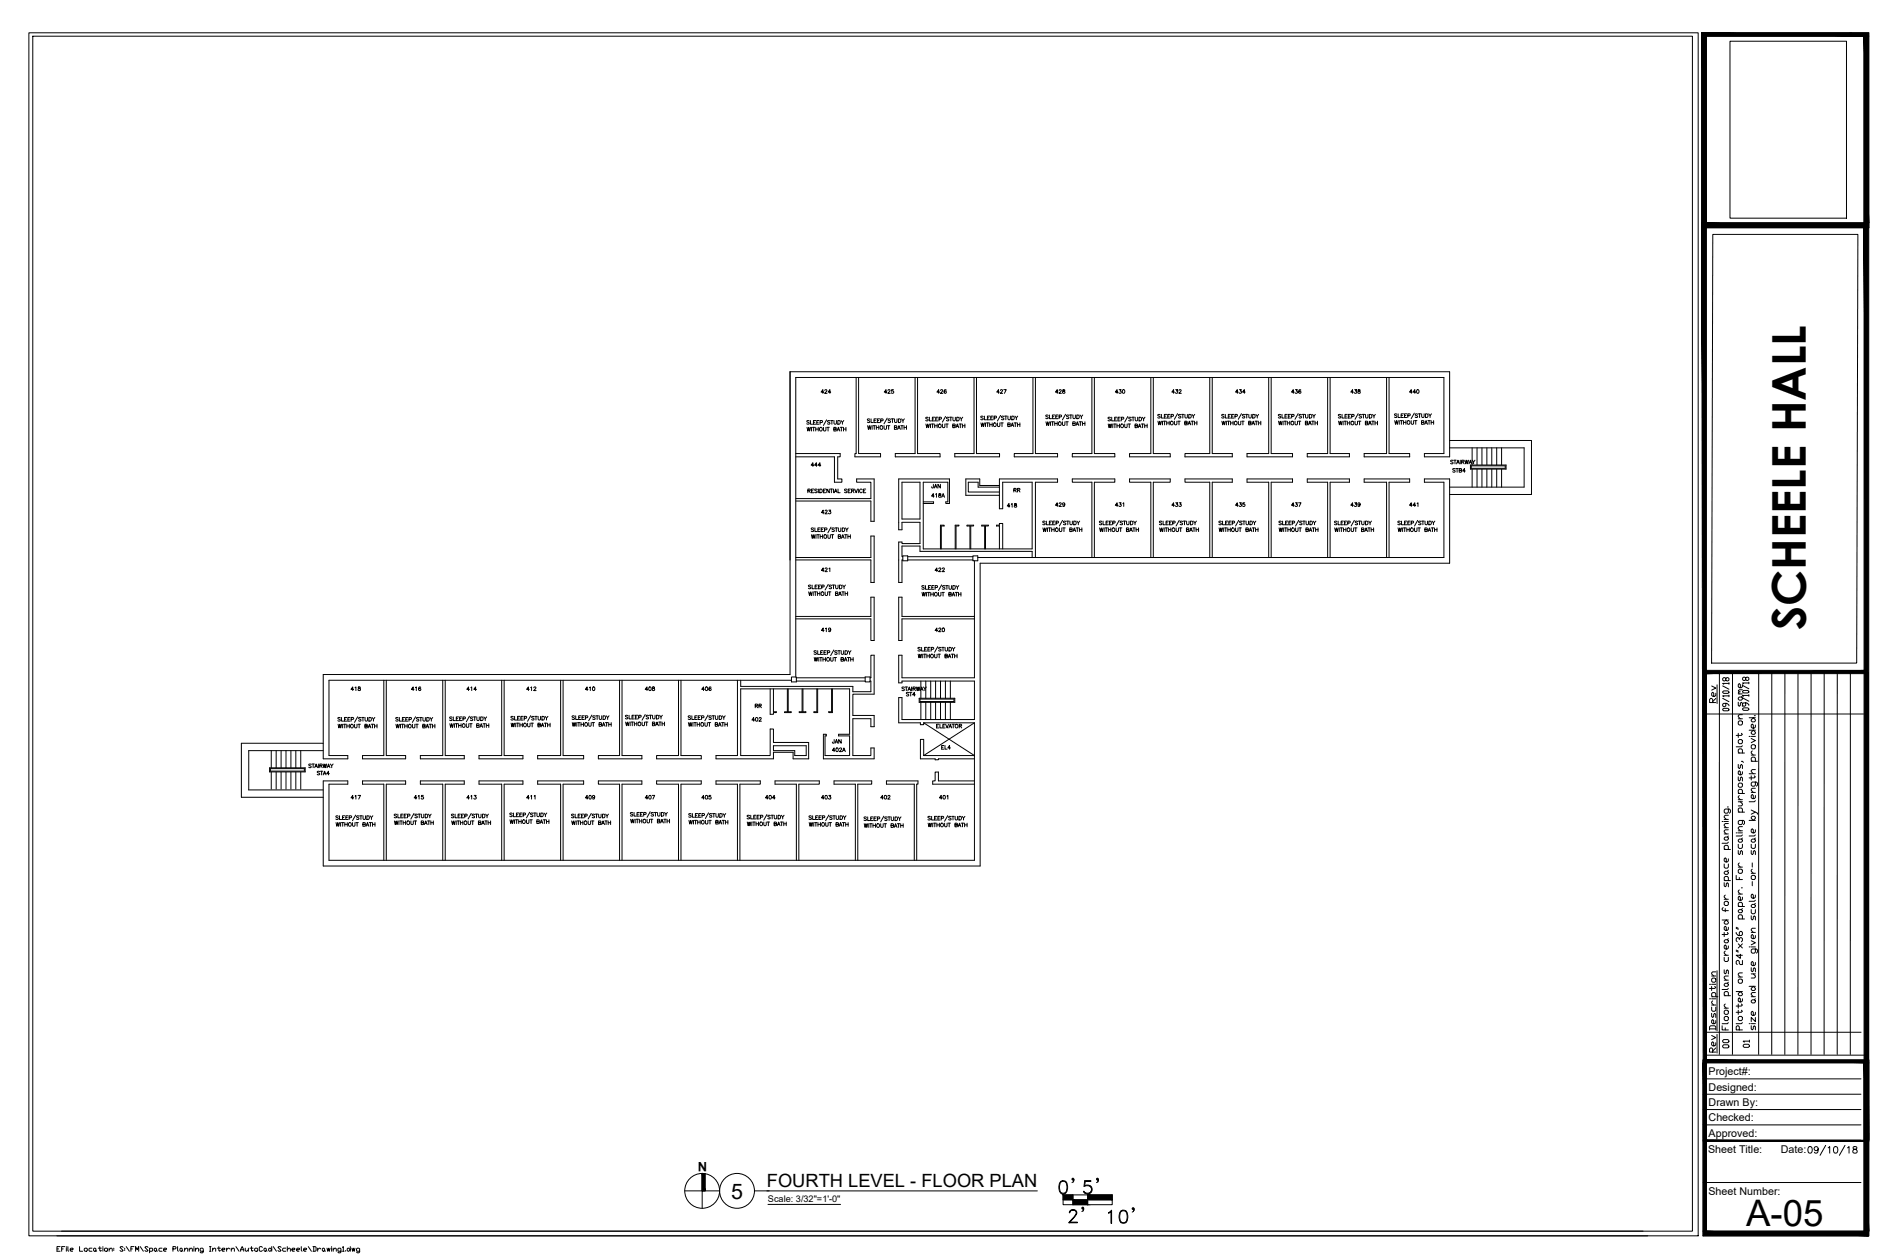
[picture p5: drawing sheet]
<svg xmlns="http://www.w3.org/2000/svg" width="914mm" height="610mm" viewBox="0 0 914 610" stroke-linecap="round" stroke-linejoin="round" font-family="sans-serif">
<!-- layer: BLDG lines -->
<g fill="none" stroke="#000" stroke-width=".48">
<path d="M839 20h56v86h-56zM415 183v37h-1v2h13v-2h-11v-37M444 183v37h-10v2h22v-2h-11v-37M472 183v37h-9v2h22v-2h-12v-37M501 183v37h-9v2h21v-2h-11v-37M529 183v37h-9v2h21v-2h-10v-37M558 183v37h-10v2h19v-2h-8v-37M587 183v37h-12v2h22v-2h-9v-37M615 183v37h-10v2h22v-2h-11v-37M644 183v37h-10v2h20v-2h-9v-37M672 183v37h-11v2h22v-2h-10v-37M386 220h21v2h-1v10h2v2h-3v-12h-19"/>
<path d="M703 217h36v19h-36M703 214h40v26h-40M714 217v9M716 217v9M719 217v9M721 217v9M723 217v9M726 217v9M728 217v9M437 234h9v18h-9zM485 236h-11v-2h-5v5h16M485 235h-10v-3h-7v8h17"/>
<path d="M713 226h17v2h-17M713 226h17v1h-17M714 228v8M716 228v8M719 228v8M721 228v8M723 228v8M726 228v8M728 228v8M386 242h36v-8h-7v-2h9v21h-2v-10h-36M448 243h5v1h-5M459 243v1h1v-12h-24v25h1v-4h9v11h-9v-1h-1v19h1v-10h1"/>
<path d="M460 243v-9h-12v32h52v-32h-14v13h-1v-15h28v2h-11v36M386 270h36v-10h2v22h-2v-10h-36M438 270h-1v-5h9v2h54v3M438 270h2v2h-2zM440 272h32M440 270h32M456 266v-11h2h-2v11M463 266v-11h2h-1v11M470 266v-11h-1h3h-1v11M472 270h2v2h-2zM472 272v57h-35v-11h-1v13M474 270h226v-36h-9v-2h12v41h-228v147h-318v-41h12v1h-9v37h312v-66"/>
<path d="M477 266v-11h-1h3h-1v11M485 266v-11h-2h2v-1h1v12M529 270v-36h-9v-2h21v2h-10v36M558 270v-36h-10v-2h19v2h-8v36M587 270v-36h-12v-2h22v2h-9v36M615 270v-36h-10v-2h22v2h-11v36M644 270v-36h-10v-2h20v2h-9v36M672 270v-36h-11v-2h22v2h-10v36M386 299h36v-9h2v21h-2v-11h-36M472 299h-35v-9h-1v21h1v-11h35M186 330v36h-10v2h21v-2h-10v-36M215 330v36h-11v2h21v-2h-9v-36"/>
<path d="M243 330v36h-11v2h22v-2h-10v-36M272 330v36h-11v2h22v-2h-10v-36M300 330v36h-10v2h21v-2h-9v-36M329 330v36h-11v2h22v-2h-10v-36M358 330v36h-11v2h28v-3h10v3h7v-8h-17v-6h-2v12h-14v-32h53v22h-5M359 330v3h55v2h8v-5M373 334v12h2h1l-1-1v-11M382 334v11l-2 1h4l-2-1v-11M384 328h2v3h-2zM386 328v-145h314v37h-9v2h12v-42h-320v147h-226v41h12v-2h-9v-36h224M386 330h33M386 329h33"/>
<path d="M389 334v11l-1 1h3l-2-1v-11M396 334v11l-1 1h1v-12M403 334v11l-1 1h2v-12M419 328h3v3h-3zM422 329v-11h2v19h-10v10h10v5h-2v-3h-8v17h8v-3h2v5h-25v-12h2v1h-1v9h12v-9h-5M437 331v-1h35v19h-35v-11h-1v13h10h2M446 339h17v2h-17zM446 339h17v1h-17M446 330v9M449 330v9M451 330v9M454 330v9"/>
<path d="M456 330v9M458 330v9M461 330v9M446 341v8M448 351h24M448 351l24 15h-24M449 341v8M451 341v8M454 341v8M456 341v8M458 341v8M461 341v8"/>
<path d="M472 351l-24 15M131 372h17v2h-17zM131 373h17v1h-17zM132 364v8M132 374v9M134 364v8M134 374v9M136 364v8M136 374v9M139 364v8M139 374v9M141 364v8"/>
<path d="M141 374v9M143 364v8M143 374v9M146 364v8M146 374v9M157 364h-36v19h36M157 360h-40v27h40M375 362h16v4h-6v-2h-10zM448 366v-7h-2v9h7h2h17M472 379h-17v-5h-2v5h-1v1h20M186 417v-37h-10v-1h21v1h-10v37M215 417v-37h-11v-1h21v1h-9v37"/>
<path d="M243 417v-37h-11v-1h22v1h-10v37M272 417v-37h-11v-1h22v1h-10v37M300 417v-37h-10v-1h21v1h-9v37M329 417v-37h-11v-1h22v1h-10v37M358 417v-37h-11v-1h22v1h-10v37M386 417v-37h-10v-1h21v1h-10v37M415 417v-37h-11v-1h19v1h-7v37M443 417v-37h-13v-1h15v1h-1v37M515 579h24v5h-24zM515 582h24"/>
</g>
<!-- layer: TEXT -->
<g fill="none" stroke="#000" stroke-width=".48">
<path d="M391 207l1 2v-2l1 2v-2M392 204h-1l1 1h-1M393 204v2h1M393 207v2M394 207h1M394 205h1M394 207v2M395 204h-1v2h1M396 207v2M396 208h1M396 205h1M397 207v2"/>
<path d="M397 204h-1v2h1M398 205h1v-1h-1v2M399 207l1 2v-2M401 204l-2 2M401 207h1M401 207v2M402 204h-1l1 1v1l-1-1M403 204h1M403 204v2M404 208h1v-1h-1v2h1v-1M404 204l1 2v-1l1-1M406 209v-2l1 2"/>
<path d="M406 208h1M406 204h1v2h-1zM407 207h2M408 204v2M408 207v2M409 207v2M409 208h1M409 204l-1 1M410 207v2M421 206v2v-2l1 2v-2M422 203h-1l1 1-1 1M422 203v2h1"/>
<path d="M423 206v2M423 206h1M424 204h.1M424 206v2M425 203h-1v2h1M425 207h1M425 206v2M425 204h1M426 206v2M426 203h-1v2h1M427 204h1v-1h-1v2M429 206v2h1v-2"/>
<path d="M430 203l-1 3M430 206h1M431 206v2M432 203h-1l1 1-1 1M432 203h1M433 203v2M434 207h1l-1-1v2h1l-1-1M434 203v2h1v-2M435 208l1-2 1 2M435 208h1M436 203h1l-1 2zM437 206h1"/>
<path d="M437 203l1 2M437 206v2M438 207h2M438 206v2M438 203v1M440 206v2M450 203h-1l1 1h-1M451 202v2h1M453 202h-1v2M455 202h-1v2M455 203h1l-1-1v2M458 202l-1 3"/>
<path d="M460 203h-1l1 1h-1M460 202h2M461 202v2M462 202l1 2v-2M464 202l1 1v1h-1zM465 202l1 2M467 202l-1 1M476 205v2v-2l1 2v-2M477 202h-2l2 1h-2M477 202v2h1M478 205v2M478 205h1"/>
<path d="M479 203h.1M479 205v2M480 202h-1v2h1M480 205v2M480 206h1M480 203h1M481 205v2M481 202h-1v2h1M482 203h1v-1h-1v2M484 205v2h1v-2M485 201l-1 3M485 205h1"/>
<path d="M486 205v2M487 202h-1l1 1h-1M487 202h1M488 202v2M489 206h1v-1h-1v2h1l-1-1M489 202v2l1-1v-1M490 207l1-2 1 2M490 206h1M491 202h1l-1 1v1zM492 205h1M492 202l1 2M492 205v2"/>
<path d="M493 206h1M493 205v2M493 202v1M494 205v2M508 202h-1l1 1h-1M509 201v2h1M511 201h-1v2M513 201h-1v2M513 202h1l1-1h-2v2M517 201l-2 3M518 202h-1l1 1h-1M519 201h1"/>
<path d="M519 201v2M520 201l1 2v-2M522 201l1 1v1h-1zM524 201v2M525 201l-1 1M537 206l1 1v-1l1 1v-1M538 203h-1l1 1h-1M539 202v2h1M540 206v1M540 206h1M540 203h1M541 206v1"/>
<path d="M542 202h-2v2h2M542 206h1M542 206v1M542 203h1M543 206v1M543 202h-1v2h1M544 203h1l-1-1v2M545 206l1 1v-1M547 202l-2 3M547 206h1M548 206v1M548 203h-1l1 1h-1"/>
<path d="M549 202h1M549 202v2M550 206h1h-1v1h1v-1M550 202l1 2 1-2M552 207l1-1v1M552 207h1M552 202l1 1v1h-1zM553 206h2M554 202v2M554 206v1M555 206h1M555 206v1"/>
<path d="M555 202l-1 1M556 206v1M561 204l1 2v-2l1 2v-2M563 201h-2l2 1-1 1-1-1M563 201v2h1M564 204v2M564 204h1M565 202h.1M565 204v2M566 201h-1v2h1M566 204v2M566 205h1"/>
<path d="M566 202h1M567 204v2M567 201h-1v2h1M568 202h1v-1h-1v2M569 204l1 2h1v-2M571 201l-2 2M571 204h1M572 204v2M573 201h-2l2 1-1 1-1-1M573 201h1M573 201v2M574 205h1l1-1h-2v2h2l-1-1"/>
<path d="M574 201l1 2 1-1v-1M576 206l1-2v2M576 205h1M576 201h1v2h-1zM577 204h2M578 201l1 2M578 204v2M579 205h1M579 204v2M579 201v1M580 204v2M592 204l1 2v-2l1 2v-2"/>
<path d="M593 201h-1l1 1v1l-1-1M594 201v2h1M595 204v2M595 204h1M596 202h.1M596 204v2M597 201h-1v2h1M597 205h1M597 204v2M597 202h1M598 204v2M598 201h-1v2h1"/>
<path d="M599 202h1v-1h-1v2M600 204l1 2 1-2M602 201l-2 2M602 204h1M603 204v2M604 201h-2l2 1-1 1-1-1M604 201h1M604 201v2M605 205h1l1-1h-2v2h2l-1-1M605 201l1 2 1-1v-1M607 206l1-2v2M607 205h1"/>
<path d="M607 201h1v2h-1zM608 204h2M609 201l1 2M609 204v2M610 205h1M610 204v2M610 201v1M611 204v2M620 204v2l1-2v2l1-2M621 201h-1l1 1v1l-1-1M622 201v2h1M622 204v2"/>
<path d="M623 204h1M623 202h1M623 204v2M624 201h-1v2h1M624 205h1M624 204v2M625 202h.1M625 204v2M626 201h-1v2h1M626 202h1v-1h-1v2M628 204v2h1v-2M629 201l-1 2"/>
<path d="M629 204h2M630 204v2M631 201h-1l1 1v1l-1-1M631 201h2M632 201v2M633 205h1v-1h-1v2h1v-1M633 201v2l1-1v-1M634 206l1-2 1 2M635 205h1M635 201h1v2h-1zM636 204h1M636 201l1 2"/>
<path d="M637 204v2M638 205h1M638 204v2M638 201l-1 1M639 204v2M650 201h-1l1 1v1l-1-1M651 201v2h1M652 202h1M653 201h-1v2M654 202h.1M655 201h-1v2M655 202h1v-1h-1v2"/>
<path d="M658 201l-1 2M660 201h-1l1 1v1l-1-1M660 201h2M661 201v2M662 201l1 2v-1v-1M664 201h1v2h-1zM665 201l1 2M667 201l-1 1M677 201h-1l1 1h-1M678 201v1h1M680 201h-1v1M682 201h-1v1"/>
<path d="M683 202h1v-1h-1v1M686 200l-2 3M687 201h-1l1 1h-1M688 201h1M688 201v1M689 201l1 1v-1M691 201h1v1h-1zM693 201v1M694 201l-1 1M392 238h1v-1h-1v2M392 238l1 1M393 238h1"/>
<path d="M395 237h-2v2h2M396 237h-1l1 2h-1M397 237v2M397 237l2 1-1 1h-1zM399 238h1M400 237h-1v2h1M402 237v2l-1-2v2M402 237h2M403 237v2M404 237v2M405 239v-2l1 2M405 238h1"/>
<path d="M406 237v2h1M411 237h-1l1 2h-2M411 238h1M412 237h-1v2h1M413 238h1v-1h-1v2M413 238l1 1M414 237l1 2 1-2M416 237v2M418 238a.7 .7 0 0 0-1 0 .7 .7 0 0 0 0 1 .7 .7 0 0 0 1 0M419 238h.1M420 237h-1v2h1M393 259l1 2v-2l1 2v-2"/>
<path d="M394 256h-1l1 1v1h-1M395 256v2h1M396 259v2M396 259h1M397 257h.1M397 259v2M398 256h-1v2h1M398 259v2M398 257h1M399 259v2M399 256h-1v2h1M400 257h1v-1h-1v2"/>
<path d="M401 259l1 2h1v-2M403 256l-2 2M403 259h1M404 259v2M405 256h-2l2 1-1 1h-1M405 256h1M405 256v2M406 256l1 2h1v-2M408 256h1v2h-1zM409 259h2M410 256l1 2M410 259v2"/>
<path d="M411 259v2M411 256v1M412 259v2M506 256v2v-2l1 2v-2M507 253h-1l1 1h-1M507 253v1h1M508 256v2M508 256h1M509 254h.1M509 256v2M510 253h-1v1h1M510 257h1"/>
<path d="M510 256v2M510 254h1M511 256v2M511 253h-1v1h1M512 254h1v-1h-1v1M514 256v2h1v-2M515 252l-1 3M515 256h1M516 256v2M517 253h-1l1 1h-1M517 253h1M518 253v1"/>
<path d="M519 257h1v-1h-1v2h1l-1-1M519 253v1h1v-1M520 258l1-2 1 2M520 257h1M521 253h1l-1 1zM522 256h1M522 253l1 1M522 256v2M523 257h2M523 256v2M523 253v1M525 256v2"/>
<path d="M533 256l1 2v-2v2l1-2M534 253h-1l1 1h-1M535 253v1h1M535 256v2M536 256h1M536 254h1M536 256v2M537 253h-1v1h1M537 257h2M537 256v2M538 254h1M539 256v2"/>
<path d="M539 253h-1v1h1M539 254h2v-1h-2v1M541 256l1 2v-2M543 252l-2 3M543 256h1M543 256v2M544 253h-1l1 1h-1M545 253h1M545 253v1M546 257h1v-1h-1v2h1v-1M546 253l1 1v-1M548 258v-2l1 2"/>
<path d="M548 257h1M548 253h1v1h-1zM549 256h1M550 253v1M550 256v2M551 257h1M551 256v2M551 253l-1 1M552 256v2M563 253h-1l1 1h-1M564 253v1h1M566 253h-1v1"/>
<path d="M568 253h-1v1M569 254h1v-1h-1v1M572 252l-2 3M573 253h-1l1 1h-1M574 253h1M574 253v1M575 253l1 1v-1M577 253h1v1h-1zM579 253v1M580 253l-1 1M591 256v2l1-2v2l1-2M592 253h-1l1 1h-1"/>
<path d="M593 253v1h1M593 256v2M594 256h1M594 254h1M594 256v2M595 253h-1v1h1M595 257h1M595 256v2M596 254h.1M596 256v2M597 253h-1v1h1M597 254h1l1-1h-2v1"/>
<path d="M599 256l1 2v-2M601 252l-2 3M601 256h1M601 256v2M602 253h-1l1 1h-1M603 253h1M603 253v1M604 257h1v-1h-1v2h1v-1M604 253l1 1v-1M606 258v-2l1 2M606 257h1M606 253h1v1h-1z"/>
<path d="M607 256h1M608 253v1M608 256v2M609 257h1M609 256v2M609 253l-1 1M610 256v2M621 253h-1l1 1h-1M622 253v1h1M624 253h-1v1M626 253h-1v1M627 254h1v-1h-1v1"/>
<path d="M630 252l-2 3M631 253h-1l1 1h-1M632 253h1M632 253v1M633 253l1 1v-1M635 253h1v1h-1zM637 253v1M638 253l-1 1M647 256l1 2v-2v2l1-2M648 253h-1l1 1h-1M649 253v1h1M649 256v2"/>
<path d="M650 256h1M650 254h1M650 256v2M651 253h-1v1h1M651 257h2M651 256v2M652 254h1M653 256v2M653 253h-1v1h1M653 254h1l1-1h-2v1M655 256l1 2v-2M657 252l-2 3"/>
<path d="M657 256h1M657 256v2M658 253h-1l1 1h-1M659 253h1M659 253v1M660 257h1v-1h-1v2h1v-1M660 253l1 1v-1M662 258v-2l1 2M662 257h1M662 253h1v1h-1zM663 256h1M664 253v1"/>
<path d="M664 256v2M665 257h1M665 256v2M665 253l-1 1M666 256v2M678 256v2l1-2v2l1-2M679 253h-1l1 1h-1M680 253v1h1M680 256v2M680 256h2M681 254h1M681 256v2"/>
<path d="M682 253h-1v1h1M682 257h1M682 256v2M683 254h.1M683 256v2M684 253h-1v1h1M684 254h1v-1h-1v1M686 256v2h1v-2M687 252l-1 3M687 256h2M688 256v2M689 253h-1l1 1h-1"/>
<path d="M689 253h1M690 253v1M691 257h1v-1h-1v2h1v-1M691 253v1h1v-1M692 258l1-2 1 2M693 257h.1M693 253h1v1h-1zM694 256h1M694 253l1 1M694 256v2M696 257h1M696 256v2"/>
<path d="M696 253l-1 1M697 256v2M398 260h1M406 260h1l1-1h-2v2h2l-1-1M408 261l1-2v2M408 260h1M411 260h1M392 287v2l1-2v2l1-2M393 284h-1l1 1h-1M394 284v2h1M394 287v2M395 287h1"/>
<path d="M395 285h1M395 287v2M396 284h-1v2h1M396 287v2M396 288h1M397 285h.1M397 287v2M398 284h-1v2h1M398 285h1l1-1h-2v2M400 287l1 2v-2M402 283l-2 3M402 287h1"/>
<path d="M402 287v2M403 284h-1l1 1h-1M404 284h1M404 284v2M405 288h1v-1h-1v2h1v-1M405 284l1 2v-1v-1M407 289v-2l1 2M407 288h1M407 284h1v1l-1 1zM408 287h1M409 284v2M409 287v2"/>
<path d="M410 288h1M410 287v2M410 284l-1 1M411 287v2M447 287v2l1-2v2l1-2M448 284h-1l1 1v1h-1M449 284v2h1M449 287v2M450 287h1M450 285h1M450 287v2M451 284h-1v2h1"/>
<path d="M451 287v2M451 288h1M452 285h.1M452 287v2M453 284h-1v2h1M453 285h1v-1h-1v2M455 287l1 2v-2M457 284l-2 2M457 287h1M457 287v2M458 284h-1l1 1v1h-1M458 284h2"/>
<path d="M459 284v2M460 288h1v-1h-1v2h1v-1M460 284l1 2v-2M462 289v-2l1 2M462 288h1M462 284h1v2h-1zM463 287h1M464 284v2M464 287v2M465 288h1M465 287v2M465 284l-1 1"/>
<path d="M466 287v2M396 316h-1l1 1h-1M396 316v1h1M399 316h-1v1M401 316h-2v1M401 317l1-1h-1v1M404 315l-1 3M406 316h-1l1 1h-1M406 316h1M407 316v1M408 316v1h1v-1M410 316h1v1h-1z"/>
<path d="M411 316l1 1M413 316h-1M446 314h-1l1 1v1l-1-1M447 314v2h1M449 314h-1v2M451 314h-1v2M452 315h1v-1h-1v2M455 314l-2 2M456 314h-1l1 1v1l-1-1M457 314h1M457 314v2M458 314l1 2v-1v-1"/>
<path d="M460 314h1v2h-1zM462 314v2M463 314l-1 1M165 348h-1l1 1v1l-1-1M166 348v2h1M168 348h-1v2M170 348h-1v2M170 349h1v-1h-1v2M173 348l-1 2M175 348h-1l1 1v1l-1-1M175 348h2M176 348v2"/>
<path d="M177 348l1 2v-1v-1M179 348h1v2h-1zM180 348l1 2M182 348l-1 1M192 351v2l1-2v2l1-2M193 348h-1l1 1v1l-1-1M194 348v2h1M194 351v2M195 351h1M195 349h1M195 351v2M196 348h-1v2h1"/>
<path d="M196 351v2M196 352h1M197 349h.1M197 351v2M198 348h-1v2h1M198 349h1v-1h-1v2M200 351v2h1v-2M201 348l-1 2M202 351h1M202 351v2M203 348h-1l1 1v1l-1-1M203 348h2"/>
<path d="M204 348v2M205 352h1v-1h-1v2h1v-1M205 348l1 2v-1v-1M207 353v-2l1 2M207 352h1M207 348h1v2h-1zM208 351h1M208 348l1 2M209 351v2M210 352h1M210 351v2M210 348l-1 1"/>
<path d="M211 351v2M218 351l1 2v-2v2l1-2M219 348h-1l1 1h-1M220 348v1h1M220 351v2M221 351h1M221 349h1M221 351v2M222 348h-1v1h1M222 351v2M222 352h2M223 349h1"/>
<path d="M224 351v2M224 348h-1v1h1M224 349h1l1-1h-2v1M226 351l1 2v-2M228 347l-2 3M228 351h1M228 351v2M229 348h-1l1 1h-1M230 348h1M230 348v1M231 352h1v-1h-1v2h1v-1M231 348l1 1v-1"/>
<path d="M233 353v-2l1 2M233 352h1M233 348h1v1h-1zM234 351h1M235 348v1M235 351v2M236 352h1M236 351v2M236 348l-1 1M237 351v2M248 351v1l1-1v1l1-1M249 348h-1l1 1h-1"/>
<path d="M249 347v2h2M250 351v1M250 351h2M251 348h1M251 351v1M252 347h-1v2h1M252 351v1M252 352h1M253 348h.1M253 351v1M254 347h-1v2h1M254 348h1l-1-1v2"/>
<path d="M256 351v1h1v-1M257 347l-1 3M257 351h2M258 351v1M259 348h-1l1 1h-1M259 347h1M260 347v2M261 352l1-1h-1v1h1M261 347v2h1v-2M262 352l1-1 1 1M263 352h.1M263 347l1 1v1h-1z"/>
<path d="M264 351h1M264 347l1 2M264 351v1M265 352h2M265 351v1M266 347l-1 1M267 351v1M277 350l1 2v-2l1 2v-2M279 347h-2l2 1-1 1h-1M279 347v2h1M280 350v2M280 350h1"/>
<path d="M281 348h.1M281 350v2M282 347h-1v2h1M282 351h1M282 350v2M282 348h1M283 350v2M283 347h-1v2h1M284 348h1v-1h-1v2M285 350l1 2h1v-2M287 347l-2 3M287 350h1"/>
<path d="M288 350v2M289 347h-2l2 1-1 1h-1M289 347h1M290 347v2M290 351h1h1l-2-1v2h2l-1-1M291 347v2h1v-2M292 352l1-2v2M292 352h1M292 347l1 1v1h-1zM294 350h1M294 347l1 2M294 350v2"/>
<path d="M295 351h1M295 350v2M295 347v1M296 350v2M304 347h-1l1 1h-1M305 347v2h1M308 347h-2v2M309 347h-1v2M310 348h1v-1h-1v2M313 347l-2 2M314 347h-1l1 1h-1M315 347h1"/>
<path d="M315 347v2M316 347l1 2 1-1v-1M318 347h1v2h-1zM320 347v2M321 347l-1 1M334 350v2l1-2v2v-2M335 347h-1l1 1-1 1M335 347v2h1M336 350v2M336 350h2M337 348h1M337 350v2"/>
<path d="M338 347h-1v2h1M338 351h1M338 350v2M339 348h.1M339 350v2M340 347h-1v2h1M340 348h1v-1h-1v2M342 350v2h1v-2M343 347l-1 3M343 350h2M344 350v2M345 347h-1l1 1-1 1"/>
<path d="M345 347h1M346 347v2M347 351h1l-1-1v2h1v-1M347 347v2h1v-2M348 352l1-2 1 2M349 352h.1M349 347l1 1v1h-1zM350 350h1M350 347l1 2M350 350v2M351 351h2M351 350v2"/>
<path d="M352 347l-1 1M353 350v2M151 371h-1l1 1h-1M151 371h1M152 371v1M153 372v-1l1 1M154 371v1M155 371h1h-1v1M156 371v1M157 371v1l1-1v1v-1M159 372v-1l1 1M160 371l1 1"/>
<path d="M162 371h-1M164 396h-1l1 1h-1M165 396v1h1M167 396h-1v1M169 396h-1v1M169 397l1-1h-1v1M172 395l-1 3M174 396h-1l1 1h-1M174 396h2M175 396v1M176 396l1 1v-1M178 396h1v1h-1z"/>
<path d="M179 396l1 1M181 396h-1M191 398l1 2v-2v2l1-2M192 395h-1l1 1v1l-1-1M193 395v2h1M193 398v2M194 398h1M194 396h1M194 398v2M195 395h-1v2h1M195 398v2M195 399h2"/>
<path d="M196 396h1M197 398v2M197 395h-1v2h1M198 396h1v-1h-1v2M199 398l1 2v-2M201 394l-2 3M201 398h1M201 398v2M202 395h-1l1 1v1l-1-1M203 395h1M203 395v2M204 399l1-1h-1v2h1v-1"/>
<path d="M204 395l1 2v-1v-1M206 400v-2l1 2M206 399h1M206 395h1v2h-1zM207 398h1M208 395v2M208 398v2M209 399h1M209 398v2M209 395l-1 1M210 398v2M220 395h-1l1 1v1l-1-1"/>
<path d="M221 395v2h1M223 395h-1v2M225 395h-1v2M225 396h1v-1h-1v2M228 394l-1 3M230 395h-1l1 1v1l-1-1M230 395h2M231 395v2M232 395l1 2v-1v-1M234 395h1v2h-1zM235 395l1 2M237 395l-1 1"/>
<path d="M248 395h-1l1 1h-1M249 394v2h1M250 395h1M251 394h-1v2M252 395h1M253 394h-1v2M254 395h1v-1h-1v2M257 394l-2 3M258 395h-1l1 1h-1M259 394h1M259 394v2M260 394l1 2 1-2"/>
<path d="M262 394l1 1v1h-1zM264 394v2M265 394l-1 1M278 395h-1l1 1v1l-1-1M279 395v2h1M281 395h-1v2M283 395h-1v2M284 396h1v-1h-1v2M287 394l-2 3M288 395h-1l1 1v1l-1-1M289 395h1M289 395v2"/>
<path d="M290 395l1 2v-1v-1M292 395h1v2h-1zM294 395v2M295 395l-1 1M307 394h-1l1 1-1 1M307 394v2h1M310 394h-1v2M312 394h-2v2M312 395h1v-1h-1v2M315 394l-1 2M317 394h-1l1 1-1 1M317 394h1"/>
<path d="M318 394v2M319 394v2h1v-2M321 394h1v2h-1zM322 394l1 2M324 394l-1 1M335 395h-1l1 1h-1M336 395v1h1M338 395h-1v1M340 395h-1v1M340 395h1h-1v1M344 394l-2 3M345 395h-1l1 1h-1"/>
<path d="M345 395h2M346 395v1M347 395l1 1v-1M349 395h1v1h-1zM350 395l1 1M352 395h-1M362 399l1 1v-1l1 1v-1M363 396h-1l1 1h-1M364 395v2h1M365 399v1M365 399h1M365 396h1"/>
<path d="M366 399v1M367 395h-2v2h2M367 399v1M367 400h1M367 396h1M368 399v1M368 395h-1v2h1M369 396h1l-1-1v2M370 399l1 1v-1M372 395l-2 3M372 399h1M373 399v1"/>
<path d="M373 396h-1l1 1h-1M374 395h1M374 395v2M375 400l1-1h-1v1h1M375 395l1 2h1v-2M377 400h1M377 395l1 1v1h-1zM378 399h2M379 395v2M379 399v1M380 400h1M380 399v1"/>
<path d="M380 395l-1 1M381 399v1M392 399l1 2v-2l1 2v-2M393 396h-1l1 1h-1M394 396v1h1M395 399v2M395 399h1M395 396h1M396 399v2M397 396h-2v1h2M397 400h1M397 399v2"/>
<path d="M397 396h1M398 399v2M398 396h-1v1h1M399 397l1-1h-1v1M400 399l1 2v-1l1-1M402 395l-2 3M402 399h1M403 399v2M403 396h-1l1 1h-1M404 396h1M404 396v1M405 400h1v-1h-1v2h1v-1"/>
<path d="M405 396l1 1h1v-1M407 396h1v1h-1zM408 399h2M409 396v1M409 399v2M410 400h1M410 399v2M410 396h-1M411 399v2M420 396h-1l1 1v1h-1M421 396v2h1M423 396h-1v2"/>
<path d="M425 396h-1v2M425 397h1v-1h-1v2M429 396l-2 3M430 396h-1l1 1v1h-1M430 396h2M431 396v2M432 396l1 2v-2M434 396l1 1v1h-1zM435 396l1 2M437 396l-1 1M451 396h-1l1 1v1l-1-1M452 396v2h1"/>
<path d="M454 396h-1v2M456 396h-1v2M456 397h1v-1h-1v2M459 396l-1 2M461 396h-1l1 1v1l-1-1M461 396h2M462 396v2M463 396l1 2v-1v-1M465 396h1v2h-1zM466 396l1 2M468 396l-1 1M377 400l1-1v1"/>
<path d="M407 401l1-2v2M407 400h1"/>
<circle cx="398" cy="208" r=".8"/>
<circle cx="427" cy="207" r=".8"/>
<circle cx="482" cy="206" r=".8"/>
<circle cx="544" cy="206" r=".8"/>
<circle cx="568" cy="205" r=".8"/>
<circle cx="599" cy="205" r=".8"/>
<circle cx="627" cy="205" r=".8"/>
<circle cx="512" cy="257" r=".8"/>
<circle cx="540" cy="257" r=".8"/>
<circle cx="598" cy="257" r=".8"/>
<circle cx="654" cy="257" r=".8"/>
<circle cx="685" cy="257" r=".8"/>
<circle cx="400" cy="260" r=".8"/>
<circle cx="399" cy="288" r=".8"/>
<circle cx="454" cy="288" r=".8"/>
<circle cx="199" cy="352" r=".8"/>
<circle cx="225" cy="352" r=".8"/>
<circle cx="255" cy="352" r=".8"/>
<circle cx="284" cy="351" r=".8"/>
<circle cx="340" cy="351" r=".8"/>
<circle cx="198" cy="399" r=".8"/>
<circle cx="369" cy="399" r=".8"/>
<circle cx="399" cy="400" r=".8"/>
</g>
<!-- layer: A-ANNO-TTLB -->
<path d="M830 114h71l-1 208h-70z" fill="none" stroke="#000" stroke-width=".48"/>
<!-- layer: G-ANNO-TTLB -->
<g fill="none" stroke="#000" stroke-width=".48">
<path d="M14 16h809v583h-809zM16 18h805v579h-805zM825 16h81v94h-81zM827 18h77v90h-77zM834 326v185M840 326v185M853 326v185M859 326v185M865 326v185M872 326v185M878 326v185M884 326v185"/>
<path d="M887 326h-60v185M891 326v185M897 326v185M906 326v185M827 346h77M826 514h80v85h-80zM827 515h77v82h-77zM827 501h75M826 538h76M826 531h76M826 523h76M826 553h76"/>
<path d="M826 546h76M826 573h76M28 599h771M30 597h767"/>
</g>
<g fill="#000" stroke="#000" stroke-width=".48">
<path d="M825 18l2 90v-90zM825 18l2 90h-2z"/>
<path d="M825 16l81 2v-2zM825 16l81 2h-81z"/>
<path d="M904 18l2 90v-90zM904 18l2 90h-2z"/>
<path d="M825 110l2 443v-443zM825 110l2 443h-1z"/>
<path d="M825 108l81 2v-2zM825 108l81 2h-81z"/>
<path d="M825 108l81 2v-2zM825 108l81 2h-81z"/>
<path d="M904 110l2 443v-443zM904 110l2 443h-2z"/>
<path d="M827 325v2l78-2zM827 327l78-2v2z"/>
<path d="M826 515l1 82v-82zM826 515l1 82h-1z"/>
<path d="M826 514l80 1v-1zM826 514l80 1h-80z"/>
<path d="M904 515l2 82v-82zM904 515l2 82h-2z"/>
<path d="M826 553l80 1v-1zM826 553l80 1h-80z"/>
<path d="M826 597l80 2v-2zM826 597l80 2h-80z"/>
</g>
<!-- layer: 0 -->
<path d="M897 16v2M898 16v2" fill="none" stroke="#000" stroke-width=".5"/>
<g fill="none" stroke="#000" stroke-width=".48">
<path d="M827 16v581M898 16v2M332 578h17M342 569v9h-2v-9v17M366 578h7"/>
<circle cx="340" cy="578" r="8"/>
<circle cx="357" cy="578" r="8"/>
</g>
<!-- layer: LIGHTING -->
<path d="M827 512h77" fill="none" stroke="#000" stroke-width=".48"/>
<!-- layer: G-ANNO-TEXT -->
<g fill="none" stroke="#000" stroke-width=".48">
<path d="M830 333l2 1-2 1M832 336l-1 2-1-1v-1h1v2M832 339l-2 1M832 332v9M835 335h3v1h-2zM835 339l3 1M835 333l3 1M837 329h1v1h-1l-1-1h-1l1 1h1M838 337h-3l1 1M838 331h-3l1 1M838 331v1M838 337v1"/>
<path d="M830 341v-2h-1v2h3M835 344h3l-2 1zM837 341l-1 2-1-1 1-1h1l1 1M848 354h3M848 348h3M849 358l2 1-2 1M849 357h2M850 354l1 2h-1l-1-1zM850 348l1 2h-1l-1-1zM851 347h.1M851 352v1h-1l-1-1 1-1v1v1M848 375h3"/>
<path d="M849 362l2-1v2h-1zM849 369h3M849 366h2M850 369h-1l1-2 1 1v1M850 364l-1 1 1 1M851 376v1h-3M851 379v2h-2l1-2h2v1v1M851 373l-2 1 1 1M835 398h.1M836 398h2M836 397h2M837 391h1"/>
<path d="M838 399l-2 1 1 1M838 395l-2 1 1 1M838 392l-1 2h-1v-2h2l1 1-1 1M848 398h3M849 393l3 1v1M849 384h2M850 396h1l-1 2-1-1zM851 388v1h-3M851 386v1h-1l-1-1 1-1v1v1M851 382l-2 1 1 1M851 394l-2 1M836 419v2h2v-2"/>
<path d="M836 412h3M836 404h2M836 401h2M836 412v-1v-1h2v2M836 406h2l-1 1h-1zM838 416l-1 2h-1v-2h1v2M838 408l-1 1h-2M838 402l-2 1 1 1M838 405l-1 1M849 412v2h1l1-2v2M849 409l1 2h1v-2M850 407h1v1h-2z"/>
<path d="M851 405h-3M851 402v2h-1l-1-2h1v2M851 406v1M836 438l1-1 1 2h-2zM836 428v2l1-2 1 2M836 423h1l1 1h-2zM836 436h2M836 427h3M836 434v1l1 1M836 427v-2l2 1v1M838 422l-1 1M849 424h2"/>
<path d="M850 439h1v1h-2zM850 425h1v2l-2-1zM850 422l-1 1 1 1M851 437h-3M851 434v2h-1l-1-2h1v2M851 438v1M835 446h3M835 440v1v1h3M836 456h1l1 1h-2zM836 452v2M836 441v1M837 446l1 1-1 1h-1z"/>
<path d="M837 452l1 1h-1h-2M838 459l-1 1h-1v-1v-1l1 1v1M838 450l-1 1h-1v-1v-1l1 1v1M838 455l-1 1M849 456l2 1-2 1M849 444l1 2 1-2v2M849 441l1 2h1v-2M849 459h2M849 452h2M851 454v1h-1l-1-1 1-1v1v1M851 450l-2 1 1 1M829 477h.1"/>
<path d="M830 475l1-1 1 2h-2zM830 478v2M830 477h2M830 473h2M831 478l1 1h-1h-2M832 471l-2 1 1 1M832 471v29M836 477h1l1 1h-2zM836 470v2l1-2 1 2M836 464v2h2v-2M836 475h2M836 463h2"/>
<path d="M836 461v1l1 1M838 479l-1 1h-2M838 473l-2 1 1 1M838 476l-1 1M848 478h3M849 469l1 2 1-2v2M849 472h2M850 478l1 2h-1l-1-1zM850 472l1 2h-2M851 467v1h-1l-1-1 1-1v1v1M851 460v2h-2l1-2h2v1v1M829 499v-2h2l1 2"/>
<path d="M829 499h3M829 484h.1M830 491v2l1-2 1 2M830 488v2h2v-2M830 487h2M830 484h2M830 483h3M830 485v1l1 1M830 483v-2l2 1v1M832 495l-1 1h-1v-1v-1l1 1v1M835 497v2h3M836 489h2"/>
<path d="M836 483h3M836 493h2l-1 2-1-1zM836 490h2l-1 2-1-1zM836 487v1l1 1M836 483v-1v-1h2v2M836 498v1M838 496h-1h-2M849 497l1 2 1-2v2M849 485h2v1h-1zM849 483h2M849 496h2M851 493v2l-2-2v2"/>
<path d="M851 491v1h-1l-1-1 1-1v1v1M851 481l-2 1 1 1M851 484v1M830 502l2 1-2 1M830 510v-1l-1-1v2h3M832 506l-1 1h-1v-1v-1l1 1v1M832 508l-2 2M372 578h131M372 584h36"/>
</g>
<!-- layer: 0-dte -->
<g fill="none" stroke="#000" stroke-width=".48">
<path d="M28 606h.1M29 605h-1v2h1M30 606h1M31 605h-1v2M32 605h.1M32 605v2M33 605v2M34 606h1v-1l-1 1 1 1M39 605v2h1M41 606l1-1v1l-1 1zM45 605l-2 1v1h2M45 606l1-1v1v1z"/>
<path d="M46 606l1 1M48 605h1M48 605v1h1M50 605h.1M50 605v2M51 606l1-1v1l-1 1zM53 606l1-1v2M53 605v2M55 605v1M55 606h.1M60 605h-2l2 1h-2M60 605v1"/>
<path d="M60 606h.1M61 605l2 2M63 606h1M65 605h-2v2M66 607v-2v1l1-1v2M68 605l2 2M72 605h-2l2 1h-2M73 606h1v1h-1M73 605v3M75 606h1v1l-1-1zM76 606v1M79 605l-2 1v1h2"/>
<path d="M79 606h1v-1l-1 1 1 1M84 606h1v-1h-1v2M86 605v2M87 606l1-1v1v1zM88 606l1 1M89 606l2-1v2M89 605v2M92 606l1-1v2M92 605v2M94 605h.1M94 605v2M95 606l1-1v2"/>
<path d="M95 605v2M99 607l-2-1v-1l2 1v1h-2M102 607h.1M102 605h.1M102 605v2M103 606l1-1 1 2M103 605v2M105 605h2M106 605v1h1M108 606h1v-1l-1 1 1 1M110 605v2M111 606v-1l-1 1"/>
<path d="M112 606l1-1 1 2M112 605v2M114 605l2 2M117 607v-2l1 2M117 606h1M119 605v2l1-1M120 605v2M121 605h2M122 605v1h1M123 606l2-1v1l-1 1zM127 605h-1v1h1M128 606l1-1v1l-1 1z"/>
<path d="M129 606v1M130 606l1-1 1 1-1 1zM132 605v2M132 605l2 2M136 605h-1l1 1h-1M139 605l-2 1v1h2M139 606l1-1 1 2M139 605v2M142 606h1v-1l-1 1 1 1M144 606h1v-1l-1 1 1 1M146 605v2M147 606h1v-1l-1 1 1 1"/>
<path d="M149 605l2 2M152 605h1v1l-1 1M152 605v2M154 605v2M156 606l-1-1-1 1M156 606l1-1v1v1zM157 606l1 1M159 605v2v-2l1 2v-2M161 605h.1M161 605v2M162 606l1-1v2M162 605v2"/>
<path d="M165 607l-1-1v-1l1 1v1h-1M166 605v2M166 607h1M168 606v1M168 606l1-1 1 1-1 1zM170 605v2M171 605v2v-2l1 2v-2M174 607l-1-1v-1l1 1v1h-1"/>
</g>
<!-- layer: 0 -->
<g fill="#000" stroke="#000" stroke-width=".48">
<path d="M340 569h1z"/>
<path d="M340 569h1zM340 569h1z"/>
<path d="M340 569h2zM340 569h2z"/>
<path d="M340 569l2 9v-9zM340 569l2 9h-2z"/>
</g>
<!-- layer: BLDG lines -->
<path d="M527 579l12 3v-3zM527 579l12 3h-12z" fill="#000" stroke="#000" stroke-width=".48"/>
<text font-size="22.6" x="875" y="306" transform="rotate(-90 875 306)">SCHEELE HALL</text>
<text font-size="17.7" x="847" y="594">A-05</text>
<g font-size="11.9">
<text x="534" y="580" transform="rotate(-90 534 580)">5'</text>
<text x="517" y="594">2'</text>
<text x="537" y="594">10'</text>
</g>
<text font-size="11.5" x="522" y="580" transform="rotate(-90 522 580)">0'</text>
<text font-size="10.4" x="354" y="581">5</text>
<text font-size="8.9" x="372" y="576">FOURTH LEVEL - FLOOR PLAN</text>
<text font-size="8.8" x="876" y="562">09/10/18</text>
<text font-size="7.5" x="847" y="501" transform="rotate(-90 847 501)">Plotted on 24&quot;x36&quot; paper. For scaling purposes, plot on same</text>
<g font-size="6.6">
<text x="840" y="509" transform="rotate(-90 840 509)">00</text>
<text x="849" y="509" transform="rotate(-90 849 509)">01</text>
</g>
<text font-size="6.3" x="343" y="564" transform="rotate(180 343 564)">N</text>
<g font-size="5.2">
<text x="828" y="521">Project#:</text>
<text x="828" y="529">Designed:</text>
<text x="828" y="536">Drawn By:</text>
<text x="828" y="544">Checked:</text>
<text x="828" y="551">Approved:</text>
<text x="828" y="559">Sheet Title:</text>
<text x="863" y="559">Date:</text>
<text x="828" y="580">Sheet Number:</text>
</g>
<g font-size="4.9">
<text x="397" y="192">424</text>
<text x="428" y="192">425</text>
<text x="453" y="192">426</text>
<text x="482" y="192">427</text>
<text x="511" y="192">428</text>
<text x="540" y="192">430</text>
<text x="567" y="192">432</text>
<text x="598" y="192">434</text>
<text x="625" y="192">436</text>
<text x="654" y="192">438</text>
<text x="683" y="192">440</text>
<text x="448" y="208">WITHOUT BATH</text>
<text x="506" y="207">WITHOUT BATH</text>
<text x="648" y="207">WITHOUT BATH</text>
<text x="675" y="207">WITHOUT BATH</text>
<text x="392" y="228">444</text>
<text x="702" y="226">STAIRWAY</text>
<text x="703" y="230">STB4</text>
<text x="451" y="238">JAN</text>
<text x="491" y="240">RR</text>
<text x="451" y="242">418A</text>
<text x="397" y="250">423</text>
<text x="488" y="247">418</text>
<text x="511" y="247">429</text>
<text x="540" y="247">431</text>
<text x="567" y="247">433</text>
<text x="598" y="247">435</text>
<text x="625" y="247">437</text>
<text x="654" y="247">439</text>
<text x="683" y="247">441</text>
<text x="561" y="259">WITHOUT BATH</text>
<text x="619" y="259">WITHOUT BATH</text>
<text x="397" y="278">421</text>
<text x="453" y="278">422</text>
<text x="397" y="308">419</text>
<text x="453" y="308">420</text>
<text x="394" y="322">WITHOUT BATH</text>
<text x="444" y="320">WITHOUT BATH</text>
<text x="169" y="336">418</text>
<text x="199" y="336">416</text>
<text x="225" y="336">414</text>
<text x="254" y="336">412</text>
<text x="283" y="336">410</text>
<text x="312" y="336">408</text>
<text x="339" y="336">406</text>
<text x="436" y="336">STAIRWAY</text>
<text x="439" y="339">ST4</text>
<text x="365" y="344">RR</text>
<text x="302" y="353">WITHOUT BATH</text>
<text x="364" y="351">402</text>
<text x="163" y="354">WITHOUT BATH</text>
<text x="453" y="354">ELEVATOR</text>
<text x="403" y="366">402A</text>
<text x="403" y="362">JAN</text>
<text x="456" y="364">EL4</text>
<text x="153" y="377">STA4</text>
<text x="169" y="389">417</text>
<text x="200" y="389">415</text>
<text x="225" y="389">413</text>
<text x="254" y="389">411</text>
<text x="283" y="389">409</text>
<text x="312" y="389">407</text>
<text x="339" y="389">405</text>
<text x="370" y="389">404</text>
<text x="397" y="389">403</text>
<text x="426" y="389">402</text>
<text x="455" y="389">401</text>
<text x="162" y="402">WITHOUT BATH</text>
<text x="218" y="401">WITHOUT BATH</text>
<text x="246" y="401">WITHOUT BATH</text>
<text x="276" y="401">WITHOUT BATH</text>
<text x="305" y="400">WITHOUT BATH</text>
<text x="333" y="401">WITHOUT BATH</text>
<text x="418" y="403">WITHOUT BATH</text>
<text x="449" y="402">WITHOUT BATH</text>
</g>
<text font-size="4.4" x="372" y="583">Scale: 3/32&quot;=1'-0&quot;</text>
</svg>
